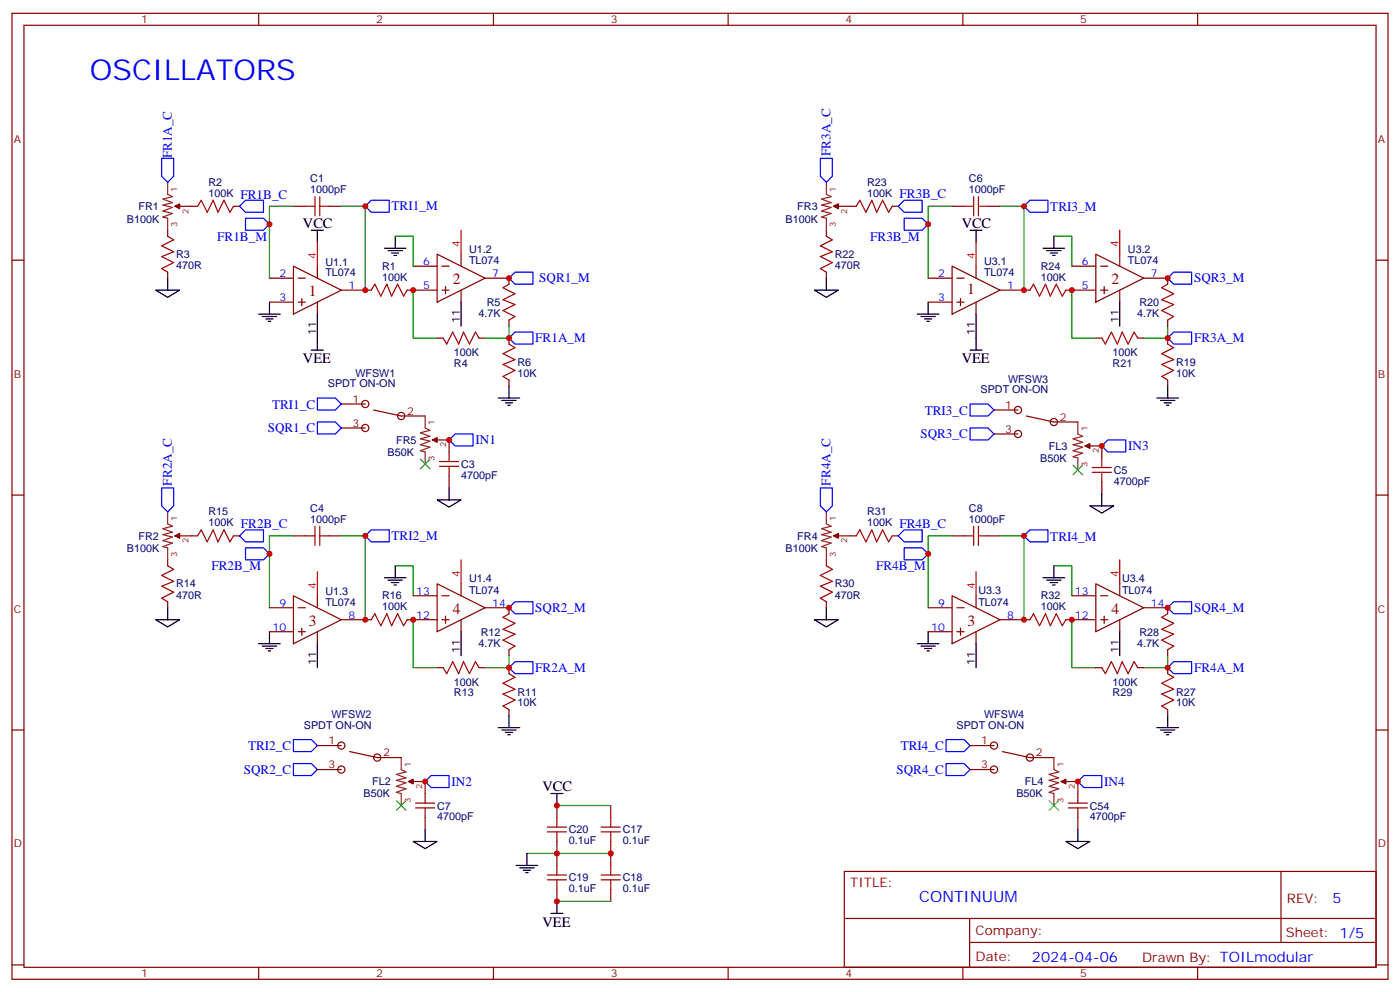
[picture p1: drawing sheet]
<svg xmlns="http://www.w3.org/2000/svg" width="412mm" height="292mm" viewBox="0 0 412 292" stroke-linecap="round" stroke-linejoin="round" font-family="sans-serif">
<g fill="none" stroke="#870000" stroke-width=".35">
<path d="M3.5 3.9h405.4v284.4h-405.4zM7.1 7.4h398.2v277.3h-398.2zM76.2 3.9v3.5M145.3 3.9v3.5M214.5 3.9v3.5M283.6 3.9v3.5M352.8 3.9v3.5M3.5 76.6h3.6M49.4 67.8v1.7M52.9 60.7h5.3M68.8 60.7h1.8M86.4 78.4l14.1 7-14.1 7.1z"/>
<path d="M86.4 60.7h3.6M93.5 78.4v3.5M97 60.7h3.5M121.7 78.4h7.1M128.8 74.8l14.1 7.1-14.1 7zM130.2 78.4h2.1M135.8 74.8v3.6M243.4 67.8v1.7M246.9 60.7h5.3M262.8 60.7h1.8M280.5 78.4l14.1 7-14.1 7.1zM280.5 60.7h3.5"/>
<path d="M287.5 78.4v3.5M291 60.7h3.6M315.7 78.4h7.1M322.8 74.8l14.1 7.1-14.1 7zM324.2 78.4h2.1M329.8 74.8v3.6M405.3 76.6h3.6M49.4 80.1v1.8M79.4 81.9h7M79.4 88.9h7M87.8 81.9h2.2M87.8 88.9h2.2"/>
<path d="M88.9 87.9v2.1M93.5 88.9v3.6M100.5 85.4h8.9M119.9 85.4h8.9M128.8 99.5h1.7M130.2 85.4h2.1M131.2 84.3v2.2M135.8 85.4v3.5M141.1 99.5h1.8M142.9 81.9h7v1.7M149.9 94.2v1.8M149.9 99.5v1.8"/>
<path d="M243.4 80.1v1.8M273.4 81.9h7.1M273.4 88.9h7.1M281.9 81.9h2.1M281.9 88.9h2.1M282.9 87.9v2.1M287.5 88.9v3.6M294.6 85.4h8.8M314 85.4h8.8M322.8 99.5h1.8M324.2 85.4h2.1M325.3 84.3v2.2"/>
<path d="M329.8 85.4v3.5M335.1 99.5h1.8M336.9 81.9h7.1v1.7M344 94.2v1.8M344 99.5v1.8M100.5 118.9h7.1M149.9 111.9v1.7M344 111.9v1.7M100.5 126h7.1M110.1 120.7l8.1 1.7h7M128.8 129.5h3.5v3.5M292.8 127.7h7.1"/>
<path d="M292.8 120.7h7.1M302.3 122.4l8.1 1.8h7.1M321 131.3h3.6v3.5M3.5 145.7h3.6M52.9 157.7h5.3M68.8 157.7h1.8M86.4 157.7h3.6M97 157.7h3.5M132.3 140.1v3.5M246.9 157.7h5.3M262.8 157.7h1.8M280.5 157.7h3.5"/>
<path d="M291 157.7h3.6M324.6 141.9v3.5M405.3 145.7h3.6M49.4 164.8v1.7M49.4 177.1v1.8M79.4 178.9h7M86.4 175.4l14.1 7-14.1 7.1zM87.8 178.9h2.2M93.5 175.4v3.5M121.7 175.4h7.1M128.8 171.8l14.1 7.1-14.1 7zM130.2 175.4h2.1"/>
<path d="M135.8 171.8v3.6M142.9 178.9h7v1.8M243.4 164.8v1.7M243.4 177.1v1.8M273.4 178.9h7.1M280.5 175.4l14.1 7-14.1 7.1zM281.9 178.9h2.1M287.5 175.4v3.5M315.7 175.4h7.1M322.8 171.8l14.1 7.1-14.1 7zM324.2 175.4h2.1M329.8 171.8v3.6"/>
<path d="M336.9 178.9h7.1v1.8M79.4 185.9h7M87.8 185.9h2.2M88.9 184.9v2.1M93.5 185.9v3.6M100.5 182.4h8.9M119.9 182.4h8.9M128.8 196.5h1.7M130.2 182.4h2.1M131.2 181.4v2.1M135.8 182.4v3.5M141.1 196.5h1.8"/>
<path d="M149.9 191.2v1.8M149.9 196.5v1.8M273.4 185.9h7.1M281.9 185.9h2.1M282.9 184.9v2.1M287.5 185.9v3.6M294.6 182.4h8.8M314 182.4h8.8M322.8 196.5h1.8M324.2 182.4h2.1M325.3 181.4v2.1M329.8 182.4v3.5"/>
<path d="M335.1 196.5h1.8M344 191.2v1.8M344 196.5v1.8M3.5 214.9h3.6M93.5 219.5h7M149.9 208.9v1.7M285.8 219.5h7M344 208.9v1.7M405.3 214.9h3.6M93.5 226.5h7M103 221.2l8.1 1.8h7.1M121.7 230h3.5v3.6"/>
<path d="M164 237.1v3.5M179.9 237.1v3.5M285.8 226.5h7M295.3 221.2l8.1 1.8h7M314 230h3.5v3.6M125.2 240.6v3.6M164 247.7v7M179.9 247.7v7M248.7 256.5h156.6v28.2h-156.6zM317.5 240.6v3.6M377.3 256.5v20.9M164 261.8v3.5"/>
<path d="M179.9 261.8v3.5M248.7 270.4h156.5M285.6 277.4h119.6M285.6 270.4v14.1M3.5 284h3.6M76.2 284.7v3.6M145.3 284.7v3.6M214.5 284.7v3.6M283.6 284.7v3.6M352.8 284.7v3.6M405.3 284h3.6"/>
<circle cx="107.6" cy="118.9" r="1.06"/>
<circle cx="107.6" cy="126" r="1.06"/>
<circle cx="118.2" cy="122.4" r="1.06"/>
<circle cx="299.9" cy="120.7" r="1.06"/>
<circle cx="299.9" cy="127.7" r="1.06"/>
<circle cx="310.4" cy="124.2" r="1.06"/>
<circle cx="100.5" cy="219.5" r="1.06"/>
<circle cx="292.8" cy="219.5" r="1.06"/>
<circle cx="100.5" cy="226.5" r="1.06"/>
<circle cx="111.1" cy="223" r="1.06"/>
<circle cx="292.8" cy="226.5" r="1.06"/>
<circle cx="303.4" cy="223" r="1.06"/>
</g>
<g fill="none" stroke="#000" stroke-width=".35">
<path d="M91.7 67.8h3.5M93.5 67.8v3.5M113.2 73.1h6.4M114.3 73.8h4.2M115.4 74.5h2.1M116.1 75.2h.7M116.4 69.5v3.6M285.8 67.8h3.5M287.5 67.8v3.5M307.3 73.1h6.3M308.3 73.8h4.3M309.4 74.5h2.1"/>
<path d="M310.1 75.2h.7M310.4 69.5v3.6M45.9 85.4h7l-3.5 2.1zM49.4 81.9v3.5M76.2 92.5h6.3M77.3 93.2h4.2M78.3 93.9h2.1M79 94.6h.7M79.4 88.9v3.6M93.5 92.5v10.5M135.8 88.9v7.1M239.9 85.4h7l-3.5 2.1z"/>
<path d="M243.4 81.9v3.5M270.2 92.5h6.4M271.3 93.2h4.2M272.3 93.9h2.2M273 94.6h.8M273.4 88.9v3.6M287.5 92.5v10.5M329.8 88.9v7.1M91.7 103h3.5M146.8 117.2h6.3M147.8 117.9h4.2M148.9 118.6h2.1"/>
<path d="M149.6 119.3h.7M149.9 113.6v3.6M285.8 103h3.5M340.8 117.2h6.3M341.8 117.9h4.3M342.9 118.6h2.1M343.6 119.3h.7M344 113.6v3.6M128.8 147.1h7l-3.5 2.2zM132.3 143.6v3.5M321 148.9h7.1l-3.5 2.1zM324.6 145.4v3.5"/>
<path d="M49.4 178.9v3.5M113.2 170.1h6.4M114.3 170.8h4.2M115.4 171.5h2.1M116.1 172.2h.7M116.4 166.5v3.6M243.4 178.9v3.5M307.3 170.1h6.3M308.3 170.8h4.3M309.4 171.5h2.1M310.1 172.2h.7M310.4 166.5v3.6"/>
<path d="M45.9 182.4h7l-3.5 2.1zM76.2 189.5h6.3M77.3 190.2h4.2M78.3 190.9h2.1M79 191.6h.7M79.4 185.9v3.6M93.5 189.5v7M135.8 185.9v7.1M239.9 182.4h7l-3.5 2.1zM270.2 189.5h6.4M271.3 190.2h4.2M272.3 190.9h2.2"/>
<path d="M273 191.6h.8M273.4 185.9v3.6M287.5 189.5v7M329.8 185.9v7.1M146.8 214.2h6.3M147.8 214.9h4.2M148.9 215.6h2.1M149.6 216.3h.7M149.9 210.6v3.6M340.8 214.2h6.3M341.8 214.9h4.3M342.9 215.6h2.1"/>
<path d="M343.6 216.3h.7M344 210.6v3.6M162.3 233.6h3.5M164 233.6v3.5M121.7 247.7h7.1l-3.6 2.1zM125.2 244.2v3.5M152 254.7h6.4M153.1 255.4h4.2M154.2 256.2h2.1M154.9 256.9h.7M155.2 251.2v3.5M314 247.7h7l-3.5 2.1z"/>
<path d="M317.5 244.2v3.5M162.3 268.9h3.5M164 265.3v3.6"/>
</g>
<g fill="none" stroke="#a10000" stroke-width=".35">
<path d="M92.8 57.9v5.6M94.2 57.9v5.6M286.8 57.9v5.6M288.2 57.9v5.6M49.4 69.5l1.8 1.1-3.6 1.8 3.6 1.7-3.6 1.4 3.6 1.8-3.6 1.8 1.8 1M58.2 60.7l1.1-1.8 1.7 3.6 1.8-3.6 1.4 3.6 1.8-3.6 1.7 3.6 1.1-1.8M90 60.7h2.8M94.2 60.7h2.8M243.4 69.5l1.8 1.1-3.5 1.8 3.5 1.7-3.5 1.4 3.5 1.8-3.5 1.8 1.7 1M252.2 60.7l1.1-1.8 1.8 3.6 1.7-3.6 1.4 3.6 1.8-3.6 1.8 3.6 1-1.8M284 60.7h2.8M288.2 60.7h2.8"/>
<path d="M109.4 85.4l1-1.8 1.8 3.6 1.7-3.6 1.5 3.6 1.7-3.6 1.8 3.6 1-1.8M130.5 99.5l1.1 1.8 1.7-3.5 1.8 3.5 1.4-3.5 1.8 3.5 1.8-3.5 1 1.7M149.9 83.6l-1.7 1.1 3.5 1.8-3.5 1.7 3.5 1.4-3.5 1.8 3.5 1.8-1.8 1M303.4 85.4l1-1.8 1.8 3.6 1.8-3.6 1.4 3.6 1.7-3.6 1.8 3.6 1.1-1.8M324.6 99.5l1 1.8 1.8-3.5 1.7 3.5 1.5-3.5 1.7 3.5 1.8-3.5 1 1.7M344 83.6l-1.8 1.1 3.5 1.8-3.5 1.7 3.5 1.4-3.5 1.8 3.5 1.8-1.7 1M149.9 101.3l1.8 1-3.5 1.8 3.5 1.8-3.5 1.4 3.5 1.7-3.5 1.8 1.7 1.1M344 101.3l1.7 1-3.5 1.8 3.5 1.8-3.5 1.4 3.5 1.7-3.5 1.8 1.8 1.1M129.5 135.9h5.6M129.5 137.3h5.6M132.3 133v2.9M132.3 137.3v2.8"/>
<path d="M321.7 137.6h5.7M321.7 139h5.7M324.6 134.8v2.8M324.6 139v2.9M58.2 157.7l1.1-1.7 1.7 3.5 1.8-3.5 1.4 3.5 1.8-3.5 1.7 3.5 1.1-1.8M90 157.7h2.8M92.8 154.9v5.6M94.2 154.9v5.6M94.2 157.7h2.8M252.2 157.7l1.1-1.7 1.8 3.5 1.7-3.5 1.4 3.5 1.8-3.5 1.8 3.5 1-1.8M284 157.7h2.8M286.8 154.9v5.6"/>
<path d="M288.2 157.7h2.8M288.2 154.9v5.6M49.4 166.5l1.8 1.1-3.6 1.8 3.6 1.7-3.6 1.4 3.6 1.8-3.6 1.8 1.8 1M243.4 166.5l1.8 1.1-3.5 1.8 3.5 1.7-3.5 1.4 3.5 1.8-3.5 1.8 1.7 1M109.4 182.4l1-1.7 1.8 3.5 1.7-3.5 1.5 3.5 1.7-3.5 1.8 3.5 1-1.8M130.5 196.5l1.1 1.8 1.7-3.5 1.8 3.5 1.4-3.5 1.8 3.5 1.8-3.5 1 1.7M149.9 198.3l1.8 1.1-3.5 1.7 3.5 1.8-3.5 1.4 3.5 1.8-3.5 1.7 1.7 1.1M149.9 180.7l-1.7 1 3.5 1.8-3.5 1.7 3.5 1.5-3.5 1.7 3.5 1.8-1.8 1M303.4 182.4l1-1.7 1.8 3.5 1.8-3.5 1.4 3.5 1.7-3.5 1.8 3.5 1.1-1.8M324.6 196.5l1 1.8 1.8-3.5 1.7 3.5 1.5-3.5 1.7 3.5 1.8-3.5 1 1.7M344 198.3l1.7 1.1-3.5 1.7 3.5 1.8-3.5 1.4 3.5 1.8-3.5 1.7 1.8 1.1M344 180.7l-1.8 1 3.5 1.8-3.5 1.7 3.5 1.5-3.5 1.7 3.5 1.8-1.7 1"/>
<path d="M122.4 236.4h5.7M122.4 237.8h5.7M125.2 233.6v2.8M125.2 237.8v2.8M314.7 236.4h5.6M314.7 237.8h5.6M317.5 233.6v2.8M317.5 237.8v2.8M161.2 244.9h5.7M161.2 243.5h5.7M161.2 259h5.7M161.2 257.6h5.7"/>
<path d="M164 240.6v2.9M164 244.9v2.8M164 254.7v2.9M164 259v2.8M177.1 244.9h5.6M177.1 243.5h5.6M177.1 259h5.6M177.1 257.6h5.6M179.9 240.6v2.9M179.9 244.9v2.8M179.9 254.7v2.9M179.9 259v2.8"/>
</g>
<g fill="none" stroke="#008700" stroke-width=".35">
<path d="M86.4 60.7h-7v21.2M100.5 60.7h7.1v24.7M116.4 69.5h5.3v8.9M280.5 60.7h-7.1v21.2M294.6 60.7h7v24.7M310.4 69.5h5.3v8.9M121.7 85.4v14.1h7.1M149.9 96v3.5h-7M315.7 85.4v14.1h7.1M344 96v3.5h-7.1M86.4 157.7h-7v21.2M100.5 157.7h7.1v24.7"/>
<path d="M280.5 157.7h-7.1v21.2M294.6 157.7h7v24.7M116.4 166.5h5.3v8.9M310.4 166.5h5.3v8.9M121.7 182.4v14.1h7.1M149.9 193v3.5h-7M315.7 182.4v14.1h7.1M344 193v3.5h-7.1M164 237.1h15.9M155.2 251.2h24.7M164 265.3h15.9"/>
</g>
<g fill="none" stroke="#8c2424" stroke-width=".35">
<path d="M49.4 53.7v3.5l1.4 .7-2.8 .7 2.8 1.1-2.8 .7 2.8 .7-2.8 1 2.8 .7-2.8 1.1 1.4 .3v3.6M243.4 53.7v3.5l1.4 .7-2.8 .7 2.8 1.1-2.8 .7 2.8 .7-2.8 1 2.8 .7-2.8 1.1 1.4 .3v3.6M51.5 60.7h1.4M245.5 60.7h1.4M125.2 122.4v3.6l1.4 .7-2.8 .7 2.8 1-2.8 .8 2.8 .7-2.8 1 2.8 .7-2.8 1.1 1.4 .3v3.6M127.4 129.5h1.4M317.5 124.2v3.5l1.4 .7-2.8 .8 2.8 1-2.8 .7 2.8 .7-2.8 1.1 2.8 .7-2.8 1 1.4 .4v3.5M319.6 131.3h1.4M49.4 150.7v3.5l1.4 .7-2.8 .7 2.8 1.1-2.8 .7 2.8 .7-2.8 1 2.8 .7-2.8 1.1 1.4 .4v3.5M51.5 157.7h1.4M243.4 150.7v3.5l1.4 .7-2.8 .7 2.8 1.1-2.8 .7 2.8 .7-2.8 1 2.8 .7-2.8 1.1 1.4 .4v3.5M245.5 157.7h1.4"/>
<path d="M118.2 223v3.5l1.4 .7-2.8 .7 2.8 1.1-2.8 .7 2.8 .7-2.8 1.1 2.8 .7-2.8 1 1.4 .4v3.5M120.3 230h1.4M310.4 223v3.5l1.5 .7-2.9 .7 2.9 1.1-2.9 .7 2.9 .7-2.9 1.1 2.9 .7-2.9 1 1.4 .4v3.5M312.6 230h1.4"/>
</g>
<g fill="#870000" stroke="#870000" stroke-width=".35">
<path d="M51.5 60.7l1.4-.7v1.4z"/>
<path d="M51.5 157.7l1.4-.7v1.4z"/>
<path d="M245.5 60.7l1.4-.7v1.4z"/>
<path d="M245.5 157.7l1.4-.7v1.4z"/>
<path d="M127.4 129.5l1.4-.7v1.4z"/>
<path d="M319.6 131.3l1.4-.7v1.4z"/>
<path d="M120.3 230l1.4-.7v1.5z"/>
<path d="M312.6 230l1.4-.7v1.5z"/>
</g>
<g fill="none" stroke="#00f" stroke-width=".35">
<path d="M47.6 46.6h3.6v5.3l-1.8 1.8-1.8-1.8zM241.7 46.6h3.5v5.3l-1.8 1.8-1.7-1.8zM266.3 58.9h5.3v3.6h-5.3l-1.7-1.8zM70.6 60.7l1.7-1.8h5.3v3.6h-5.3zM72.3 64.2h5.3l1.8 1.8-1.8 1.8h-5.3zM107.6 60.7l1.8-1.8h5.3v3.6h-5.3zM266.3 64.2h5.3l1.8 1.8-1.8 1.8h-5.3zM301.6 60.7l1.8-1.8h5.3v3.6h-5.3zM149.9 81.9l1.8-1.8h5.3v3.5h-5.3zM149.9 99.5l1.8-1.7h5.3v3.5h-5.3zM345.7 97.8h5.3v3.5h-5.3l-1.7-1.8zM345.7 80.1h5.3v3.5h-5.3l-1.7-1.7z"/>
<path d="M93.5 117.2h5.3l1.7 1.7-1.7 1.8h-5.3zM285.8 118.9h5.2l1.8 1.8-1.8 1.7h-5.2zM93.5 124.2h5.3l1.7 1.8-1.7 1.7h-5.3zM132.3 129.5l1.8-1.8h5.2v3.6h-5.2zM285.8 126h5.2l1.8 1.7-1.8 1.8h-5.2zM326.3 129.5h5.3v3.5h-5.3l-1.7-1.7zM47.6 143.6h3.6v5.3l-1.8 1.8-1.8-1.8zM70.6 157.7l1.7-1.7h5.3v3.5h-5.3zM107.6 157.7l1.8-1.7h5.3v3.5h-5.3zM241.7 143.6h3.5v5.3l-1.8 1.8-1.7-1.8zM266.3 156h5.3v3.5h-5.3l-1.7-1.8zM301.6 157.7l1.8-1.7h5.3v3.5h-5.3z"/>
<path d="M72.3 161.3h5.3l1.8 1.7-1.8 1.8h-5.3zM151.7 177.1h5.3v3.6h-5.3l-1.8-1.8zM266.3 161.3h5.3l1.8 1.7-1.8 1.8h-5.3zM345.7 177.1h5.3v3.6h-5.3l-1.7-1.8zM149.9 196.5l1.8-1.7h5.3v3.5h-5.3zM344 196.5l1.7-1.7h5.3v3.5h-5.3zM86.4 217.7h5.3l1.8 1.8-1.8 1.7h-5.3zM278.7 217.7h5.3l1.8 1.8-1.8 1.7h-5.3zM86.4 224.8h5.3l1.8 1.7-1.8 1.8h-5.3zM125.2 230l1.8-1.7h5.3v3.5h-5.3zM278.7 224.8h5.3l1.8 1.7-1.8 1.8h-5.3zM317.5 230l1.8-1.7h5.3v3.5h-5.3z"/>
</g>
<path d="M93.5 71.3v7.1M135.8 67.8v7M287.5 71.3v7.1M329.8 67.8v7M93.5 168.3v7.1M135.8 164.8v7M287.5 168.3v7.1M329.8 164.8v7" fill="none" stroke="#f00" stroke-width=".35"/>
<path d="M123.8 135.1l2.8 2.9M126.6 135.1l-2.8 2.9M316.1 136.9l2.8 2.8M318.9 136.9l-2.8 2.8M116.8 235.7l2.8 2.8M119.6 235.7l-2.8 2.8M309 235.7l2.9 2.8M311.9 235.7l-2.9 2.8" fill="none" stroke="#3c3" stroke-width=".35"/>
<g fill="#c00">
<circle cx="149.9" cy="99.5" r=".88"/>
<circle cx="107.6" cy="60.7" r=".88"/>
<circle cx="149.9" cy="196.5" r=".88"/>
<circle cx="344" cy="99.5" r=".88"/>
<circle cx="301.6" cy="157.7" r=".88"/>
<circle cx="344" cy="196.5" r=".88"/>
<circle cx="301.6" cy="182.4" r=".88"/>
<circle cx="315.7" cy="182.4" r=".88"/>
<circle cx="301.6" cy="60.7" r=".88"/>
<circle cx="107.6" cy="157.7" r=".88"/>
<circle cx="301.6" cy="85.4" r=".88"/>
<circle cx="315.7" cy="85.4" r=".88"/>
<circle cx="79.4" cy="66" r=".88"/>
<circle cx="79.4" cy="163" r=".88"/>
<circle cx="273.4" cy="66" r=".88"/>
<circle cx="273.4" cy="163" r=".88"/>
<circle cx="164" cy="251.2" r=".88"/>
<circle cx="179.9" cy="251.2" r=".88"/>
<circle cx="164" cy="265.3" r=".88"/>
<circle cx="164" cy="237.1" r=".88"/>
<circle cx="107.6" cy="85.4" r=".88"/>
<circle cx="121.7" cy="85.4" r=".88"/>
<circle cx="107.6" cy="182.4" r=".88"/>
<circle cx="121.7" cy="182.4" r=".88"/>
<circle cx="149.9" cy="81.9" r=".88"/>
<circle cx="344" cy="81.9" r=".88"/>
<circle cx="344" cy="178.9" r=".88"/>
<circle cx="149.9" cy="178.9" r=".88"/>
<circle cx="132.3" cy="129.5" r=".88"/>
<circle cx="324.6" cy="131.3" r=".88"/>
<circle cx="125.2" cy="230" r=".88"/>
<circle cx="317.5" cy="230" r=".88"/>
</g>
<text font-size="8.5" fill="#00f" x="26.5" y="23.7">OSCILLATORS</text>
<g font-size="4.6" fill="#800">
<text x="133.3" y="83.6">2</text>
<text x="327.4" y="83.6">2</text>
<text x="91" y="87.2">1</text>
<text x="284.9" y="86.5">1</text>
<text x="91" y="184.2">3</text>
<text x="133.3" y="180.7">4</text>
<text x="285" y="184.2">3</text>
<text x="327.4" y="180.7">4</text>
</g>
<text font-size="4.6" fill="#00f" x="270.8" y="265.5">CONTINUUM</text>
<g font-size="4.2">
<text x="89.3" y="67.1">VCC</text>
<text x="283.3" y="67.1">VCC</text>
<text x="89.3" y="106.9">VEE</text>
<text x="283.3" y="106.9">VEE</text>
<text x="159.8" y="232.9">VCC</text>
<text x="159.8" y="272.7">VEE</text>
</g>
<g font-size="4.2" fill="#00f">
<text x="392.5" y="265.8">5</text>
<text x="304" y="283.1">2024-04-06</text>
</g>
<g font-size="3.9" fill="#00f">
<text x="50.6" y="46.6" transform="rotate(-90 50.6 46.6)">FR1A_C</text>
<text x="244.7" y="45.9" transform="rotate(-90 244.7 45.9)">FR3A_C</text>
<text x="70.9" y="58.4">FR1B_C</text>
<text x="265" y="58.4">FR3B_C</text>
<text x="115.4" y="62">TRI1_M</text>
<text x="309.4" y="62.1">TRI3_M</text>
<text x="64" y="70.9">FR1B_M</text>
<text x="256.3" y="70.8">FR3B_M</text>
<text x="158.8" y="83.1">SQR1_M</text>
<text x="351.7" y="83.1">SQR3_M</text>
<text x="157.7" y="100.8">FR1A_M</text>
<text x="351.7" y="100.8">FR3A_M</text>
<text x="80.1" y="120.3">TRI1_C</text>
<text x="272.4" y="122.1">TRI3_C</text>
<text x="78.8" y="127.3">SQR1_C</text>
<text x="140.1" y="130.6">IN1</text>
<text x="271.1" y="129">SQR3_C</text>
<text x="332.3" y="132.5">IN3</text>
<text x="50.6" y="142.9" transform="rotate(-90 50.6 142.9)">FR2A_C</text>
<text x="244.7" y="142.9" transform="rotate(-90 244.7 142.9)">FR4A_C</text>
<text x="71" y="155.4">FR2B_C</text>
<text x="265" y="155.4">FR4B_C</text>
<text x="115.4" y="159">TRI2_M</text>
<text x="309.4" y="159.1">TRI4_M</text>
<text x="62.3" y="167.8">FR2B_M</text>
<text x="258.1" y="167.8">FR4B_M</text>
<text x="157.7" y="180.1">SQR2_M</text>
<text x="351.7" y="180.2">SQR4_M</text>
<text x="157.7" y="197.8">FR2A_M</text>
<text x="351.7" y="197.8">FR4A_M</text>
<text x="73.1" y="220.8">TRI2_C</text>
<text x="265.3" y="220.9">TRI4_C</text>
<text x="71.8" y="227.9">SQR2_C</text>
<text x="264.1" y="227.8">SQR4_C</text>
<text x="133" y="231.3">IN2</text>
<text x="325.3" y="231.3">IN4</text>
</g>
<g font-size="3.9" fill="#800">
<text x="250.5" y="261.1">TITLE:</text>
<text x="379.1" y="265.8">REV:</text>
<text x="287.4" y="275.3">Company:</text>
<text x="378.7" y="275.9">Sheet: 1/5</text>
<text x="287.4" y="283">Date:</text>
<text x="336.4" y="283.1">Drawn By: TOILmodular</text>
</g>
<g font-size="3.2" fill="#800">
<text x="41.6" y="6.9">1</text>
<text x="110.8" y="6.9">2</text>
<text x="179.9" y="6.9">3</text>
<text x="249.1" y="6.9">4</text>
<text x="318.2" y="6.9">5</text>
<text x="4.1" y="42">A</text>
<text x="405.9" y="42">A</text>
<text x="4.1" y="111.2">B</text>
<text x="405.9" y="111.2">B</text>
<text x="103.8" y="118.6">1</text>
<text x="103.8" y="125.6">3</text>
<text x="119.9" y="122.1">2</text>
<text x="296.1" y="120.3">1</text>
<text x="312.2" y="123.9">2</text>
<text x="296.1" y="127.4">3</text>
<text x="4.1" y="180.3">C</text>
<text x="405.9" y="180.3">C</text>
<text x="96.8" y="219.1">1</text>
<text x="289" y="219.1">1</text>
<text x="96.8" y="226.2">3</text>
<text x="112.9" y="222.6">2</text>
<text x="289" y="226.2">3</text>
<text x="305.2" y="222.6">2</text>
<text x="4.1" y="249.4">D</text>
<text x="405.9" y="249.4">D</text>
<text x="41.6" y="287.7">1</text>
<text x="110.8" y="287.7">2</text>
<text x="179.9" y="287.7">3</text>
<text x="249.1" y="287.7">4</text>
<text x="318.2" y="287.7">5</text>
</g>
<g font-size="3.2" fill="#000080">
<text x="91.4" y="53.7">C1</text>
<text x="285.4" y="53.7">C6</text>
<text x="61.4" y="57.9">100K</text>
<text x="61.4" y="54.7">R2</text>
<text x="91.4" y="56.8">1000pF</text>
<text x="255.4" y="57.9">100K</text>
<text x="255.4" y="54.7">R23</text>
<text x="285.4" y="56.8">1000pF</text>
<text x="37.4" y="65.5">B100K</text>
<text x="40.8" y="61.8">FR1</text>
<text x="231.4" y="65.5">B100K</text>
<text x="234.9" y="61.8">FR3</text>
<text x="51.9" y="75.9">R3</text>
<text x="138.2" y="77.8">TL074</text>
<text x="138.2" y="74.5">U1.2</text>
<text x="245.9" y="75.9">R22</text>
<text x="332.2" y="77.7">TL074</text>
<text x="332.2" y="74.5">U3.2</text>
<text x="51.9" y="79.2">470R</text>
<text x="95.8" y="81.3">TL074</text>
<text x="95.8" y="78.2">U1.1</text>
<text x="112.5" y="82.6">100K</text>
<text x="112.5" y="79.4">R1</text>
<text x="245.9" y="79.2">470R</text>
<text x="289.9" y="81.3">TL074</text>
<text x="289.9" y="78.1">U3.1</text>
<text x="306.6" y="82.6">100K</text>
<text x="306.6" y="79.4">R24</text>
<text x="140.9" y="93.3">4.7K</text>
<text x="143.4" y="90.1">R5</text>
<text x="335" y="93.3">4.7K</text>
<text x="335.7" y="90.1">R20</text>
<text x="133.7" y="104.8">100K</text>
<text x="133.7" y="108">R4</text>
<text x="152.4" y="107.7">R6</text>
<text x="327.7" y="104.8">100K</text>
<text x="327.7" y="108">R21</text>
<text x="346.4" y="107.7">R19</text>
<text x="96.6" y="114">SPDT ON-ON</text>
<text x="104.7" y="110.8">WFSW1</text>
<text x="152.4" y="110.9">10K</text>
<text x="296.9" y="112.6">WFSW3</text>
<text x="346.4" y="110.9">10K</text>
<text x="288.8" y="115.7">SPDT ON-ON</text>
<text x="116.7" y="130.6">FR5</text>
<text x="114.2" y="134.1">B50K</text>
<text x="135.8" y="137.7">C3</text>
<text x="306.4" y="135.9">B50K</text>
<text x="308.9" y="132.4">FL3</text>
<text x="135.8" y="140.9">4700pF</text>
<text x="328.1" y="142.7">4700pF</text>
<text x="328.1" y="139.5">C5</text>
<text x="61.4" y="154.9">100K</text>
<text x="61.4" y="151.7">R15</text>
<text x="91.4" y="153.8">1000pF</text>
<text x="91.4" y="150.7">C4</text>
<text x="255.4" y="154.9">100K</text>
<text x="255.4" y="151.7">R31</text>
<text x="285.4" y="153.8">1000pF</text>
<text x="285.4" y="150.7">C8</text>
<text x="40.8" y="158.8">FR2</text>
<text x="234.9" y="158.8">FR4</text>
<text x="37.4" y="162.5">B100K</text>
<text x="231.4" y="162.5">B100K</text>
<text x="51.9" y="172.9">R14</text>
<text x="138.2" y="171.4">U1.4</text>
<text x="245.9" y="172.9">R30</text>
<text x="330.5" y="171.3">U3.4</text>
<text x="51.9" y="176.2">470R</text>
<text x="95.8" y="178.3">TL074</text>
<text x="95.8" y="175.2">U1.3</text>
<text x="112.5" y="179.6">100K</text>
<text x="112.5" y="176.4">R16</text>
<text x="138.2" y="174.8">TL074</text>
<text x="245.9" y="176.2">470R</text>
<text x="288.2" y="178.2">TL074</text>
<text x="288.2" y="174.8">U3.3</text>
<text x="306.6" y="179.6">100K</text>
<text x="306.6" y="176.4">R32</text>
<text x="330.5" y="174.7">TL074</text>
<text x="140.9" y="190.3">4.7K</text>
<text x="141.6" y="187.1">R12</text>
<text x="335" y="190.3">4.7K</text>
<text x="335.7" y="187.1">R28</text>
<text x="133.7" y="201.8">100K</text>
<text x="327.7" y="201.8">100K</text>
<text x="133.7" y="205">R13</text>
<text x="152.4" y="207.9">10K</text>
<text x="152.4" y="204.8">R11</text>
<text x="327.7" y="205">R29</text>
<text x="346.4" y="207.9">10K</text>
<text x="346.4" y="204.8">R27</text>
<text x="89.5" y="214.5">SPDT ON-ON</text>
<text x="97.6" y="211.4">WFSW2</text>
<text x="281.8" y="214.5">SPDT ON-ON</text>
<text x="289.9" y="211.4">WFSW4</text>
<text x="109.6" y="231.1">FL2</text>
<text x="301.9" y="231.1">FL4</text>
<text x="107.1" y="234.7">B50K</text>
<text x="128.8" y="238.3">C7</text>
<text x="299.4" y="234.7">B50K</text>
<text x="321" y="238.3">C54</text>
<text x="128.8" y="241.5">4700pF</text>
<text x="167.6" y="245.3">C20</text>
<text x="183.4" y="245.3">C17</text>
<text x="321" y="241.5">4700pF</text>
<text x="167.6" y="248.5">0.1uF</text>
<text x="183.4" y="248.5">0.1uF</text>
<text x="167.6" y="262.6">0.1uF</text>
<text x="167.6" y="259.4">C19</text>
<text x="183.4" y="262.6">0.1uF</text>
<text x="183.4" y="259.4">C18</text>
</g>
<g font-size="3.2" fill="#f00">
<text x="93.1" y="76.2" transform="rotate(-90 93.1 76.2)">4</text>
<text x="135.5" y="72.7" transform="rotate(-90 135.5 72.7)">4</text>
<text x="287.2" y="76.2" transform="rotate(-90 287.2 76.2)">4</text>
<text x="329.5" y="72.7" transform="rotate(-90 329.5 72.7)">4</text>
<text x="93.1" y="173.2" transform="rotate(-90 93.1 173.2)">4</text>
<text x="135.5" y="169.7" transform="rotate(-90 135.5 169.7)">4</text>
<text x="287.2" y="173.2" transform="rotate(-90 287.2 173.2)">4</text>
<text x="329.5" y="169.7" transform="rotate(-90 329.5 169.7)">4</text>
</g>
<g font-size="3.2" fill="#00f">
<text x="124.6" y="78">6</text>
<text x="318.7" y="78">6</text>
<text x="82.3" y="81.5">2</text>
<text x="145" y="81.5">7</text>
<text x="276.3" y="81.5">2</text>
<text x="339" y="81.5">7</text>
<text x="82.3" y="88.6">3</text>
<text x="102.7" y="85.1">1</text>
<text x="124.6" y="85.1">5</text>
<text x="276.3" y="88.6">3</text>
<text x="296.7" y="85.1">1</text>
<text x="318.7" y="85.1">5</text>
<text x="82.3" y="178.5">9</text>
<text x="122.6" y="175">13</text>
<text x="145" y="178.5">14</text>
<text x="276.3" y="178.5">9</text>
<text x="316.6" y="175">13</text>
<text x="339" y="178.5">14</text>
<text x="80.3" y="185.6">10</text>
<text x="102.7" y="182.1">8</text>
<text x="122.6" y="182.1">12</text>
<text x="274.3" y="185.6">10</text>
<text x="296.7" y="182.1">8</text>
<text x="316.6" y="182.1">12</text>
</g>
<g font-size="3.2">
<text x="135.5" y="95.1" transform="rotate(-90 135.5 95.1)">11</text>
<text x="329.5" y="95.1" transform="rotate(-90 329.5 95.1)">11</text>
<text x="93.1" y="98.6" transform="rotate(-90 93.1 98.6)">11</text>
<text x="287.2" y="98.6" transform="rotate(-90 287.2 98.6)">11</text>
<text x="93.1" y="195.6" transform="rotate(-90 93.1 195.6)">11</text>
<text x="135.5" y="192.1" transform="rotate(-90 135.5 192.1)">11</text>
<text x="287.2" y="195.6" transform="rotate(-90 287.2 195.6)">11</text>
<text x="329.5" y="192.1" transform="rotate(-90 329.5 192.1)">11</text>
</g>
<g font-size="2.5" fill="#800">
<text x="52.2" y="56.4" transform="rotate(-90 52.2 56.4)">1</text>
<text x="246.2" y="56.4" transform="rotate(-90 246.2 56.4)">1</text>
<text x="55.5" y="62.9" transform="rotate(-90 55.5 62.9)">2</text>
<text x="249.6" y="62.9" transform="rotate(-90 249.6 62.9)">2</text>
<text x="52.2" y="67" transform="rotate(-90 52.2 67)">3</text>
<text x="246.2" y="67" transform="rotate(-90 246.2 67)">3</text>
<text x="128" y="125.2" transform="rotate(-90 128 125.2)">1</text>
<text x="131.4" y="131.7" transform="rotate(-90 131.4 131.7)">2</text>
<text x="320.3" y="126.9" transform="rotate(-90 320.3 126.9)">1</text>
<text x="128" y="135.7" transform="rotate(-90 128 135.7)">3</text>
<text x="320.3" y="137.5" transform="rotate(-90 320.3 137.5)">3</text>
<text x="323.6" y="133.5" transform="rotate(-90 323.6 133.5)">2</text>
<text x="52.2" y="153.4" transform="rotate(-90 52.2 153.4)">1</text>
<text x="246.2" y="153.4" transform="rotate(-90 246.2 153.4)">1</text>
<text x="55.5" y="159.9" transform="rotate(-90 55.5 159.9)">2</text>
<text x="249.6" y="159.9" transform="rotate(-90 249.6 159.9)">2</text>
<text x="52.2" y="164" transform="rotate(-90 52.2 164)">3</text>
<text x="246.2" y="164" transform="rotate(-90 246.2 164)">3</text>
<text x="121" y="225.7" transform="rotate(-90 121 225.7)">1</text>
<text x="313.2" y="225.7" transform="rotate(-90 313.2 225.7)">1</text>
<text x="124.3" y="232.2" transform="rotate(-90 124.3 232.2)">2</text>
<text x="316.6" y="232.2" transform="rotate(-90 316.6 232.2)">2</text>
<text x="121" y="236.3" transform="rotate(-90 121 236.3)">3</text>
<text x="313.2" y="236.3" transform="rotate(-90 313.2 236.3)">3</text>
</g>
</svg>
